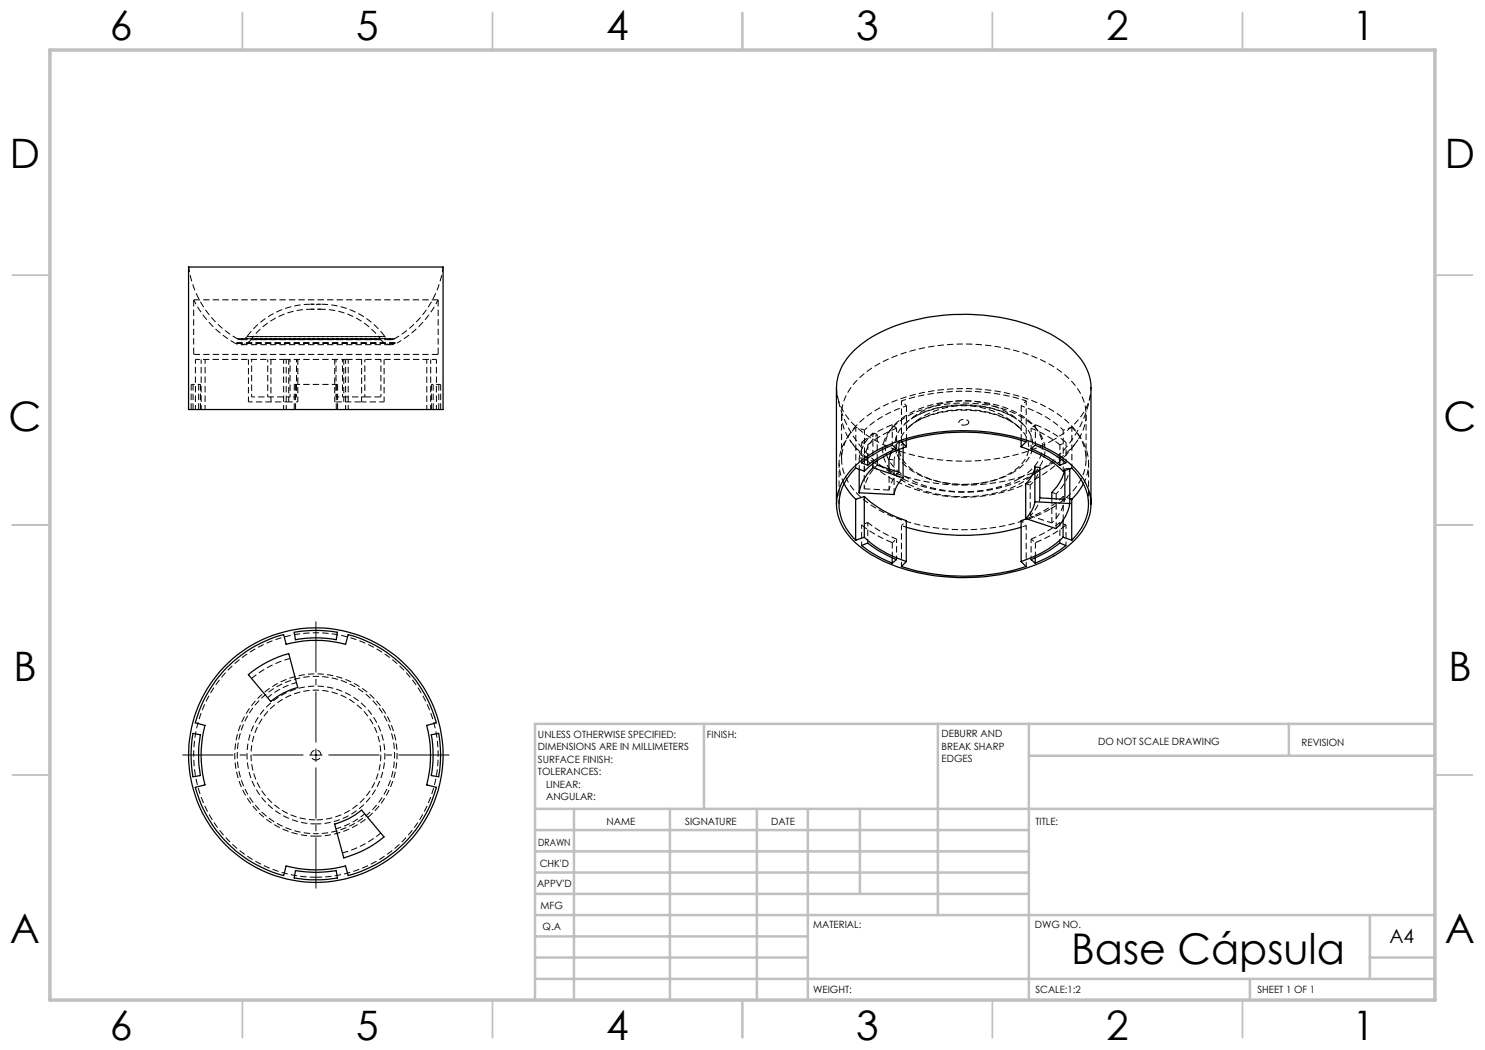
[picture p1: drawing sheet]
<svg xmlns="http://www.w3.org/2000/svg" width="297mm" height="210mm" viewBox="0 0 297 210" stroke-linecap="round" stroke-linejoin="round" font-family="sans-serif">
<g fill="none" stroke="#000" stroke-width=".2" stroke-dasharray="1.3 .6" stroke-dashoffset=".6" stroke-linecap="butt">
<path d="M47 68.6l1.2 .3M50.3 79.4h7.7M59.3 79.4h-1.3M63.2 67.7h15.7h-31.5h15.8M63.2 68.6h16.2h-32.4h16.2M64.2 61.8h-2M67.2 79.4h5.8M78.2 68.9l1.2-.3M167.4 78.9a23.4 23.4 0 0 0 18 18.6 29.1 29.1 0 0 0 21.4-2.7M169.9 87.9a27 27 0 0 0 23.7 11.5 29.1 29.1 0 0 0 13.7-3.7M174.6 86.6a9.1 9.1 0 0 0-2.8 5M178.8 91.9a6.1 6.1 0 0 1 1.8-3.3"/>
<path d="M179.3 85.6l-.8-.7M181.2 84.6a5.3 5.3 0 0 0-.2 8.5 18.4 18.4 0 0 0 13.2 3.7 19.4 19.4 0 0 0 8.3-2.3M202.7 84.6a19.8 19.8 0 0 0-19.9 0M207.1 84.9l-.9 .7M207.3 95.7a24.4 24.4 0 0 0 8.3-7.8M210.8 87.9a13.8 13.8 0 0 0 7.3-8.9l.1-1.5M211.2 98.8a9.1 9.1 0 0 0 2.8-5M178.5 108.5l.8-.7M206.2 107.8l.9 .7"/>
</g>
<path d="M67.5 76.9h-8.6M181.3 81.2v6.8M181.6 85.6a16.7 16.7 0 0 1 11.6-3.6 16.3 16.3 0 0 1 10.7 3.6M204.2 81.2v6.8M206.8 94.8a22.6 22.6 0 0 0 11.3-15.8M178.5 108.5v3M205.3 103.7a20.9 20.9 0 0 0 7.3-4.4M207.1 108.5v3M210.4 104.6v-4.9M50.3 135.7a20 20 0 0 1 7.7-4M63.2 167.2a16.2 16.2 0 0 0 14.2-24 16.2 16.2 0 0 0-28-.8 16.2 16.2 0 0 0 12.9 24.8h.9M76.2 166.6a20 20 0 0 1-7.7 4" fill="none" stroke="#000" stroke-width=".2" stroke-dasharray="1.3 .6" stroke-dashoffset=".1" stroke-linecap="butt"/>
<g fill="none" stroke="#000" stroke-width=".2" stroke-dasharray="1.3 .6" stroke-linecap="butt">
<path d="M87.6 60h-48.9M38.2 76.9v5M38.6 76.9v5M38.6 76.9h-.4M39.7 76.9v5M40.1 76.9v5M56.7 71.9h.5M58.9 76.9v5M59.1 76.9v5M62.1 61.8h.1M67.3 76.9v5M67.5 76.9v5"/>
<path d="M69.1 71.9h.5M76.2 79.4h-3.2M86.3 76.9v5M87.6 70.9h-48.9M87.8 76.9v5M88.1 76.9h-.3M167.3 77.5a11.1 11.1 0 0 0 4.7 8.5 32.4 32.4 0 0 0 18.6 6.2 38 38 0 0 0 20.2-4.3M86.6 81.9v-5M88.1 81.9v-5M168.3 82.9v8.9M172.8 97.8l5 .2M178.8 98.9v-7"/>
<path d="M181.7 85.5l-.1 .1M182 85.2l-.3 .3M193.5 84.9a.48 .48 0 0 0 .2-.6 .48 .48 0 0 0-.5-.4 .94 .94 0 0 0-1.4 .7 1.32 1.32 0 0 0 1.7 .3M203.9 95.7a8.1 8.1 0 0 0 4.6-6.2 7.3 7.3 0 0 0-4-6.3 24.2 24.2 0 0 0-23.5 0 7.5 7.5 0 0 0-4 6.3 7.9 7.9 0 0 0 4.6 6.2 24.6 24.6 0 0 0 22.3 0M203.9 85.6v-.1M204.6 84.8a17.2 17.2 0 0 0-23.6 0M204.6 84.8l-.2-.2M204.6 84.9v-.1M213 93.7l-.1 .4M213 94.1v-.4M217.2 91.8v-8.9M211.2 105.7v-6.9"/>
<path d="M63.2 175.5a24.4 24.4 0 0 0 21.5-36.1 24.4 24.4 0 0 0-41.9-1.9 24.4 24.4 0 0 0 18.1 37.8l2.3 .2"/>
</g>
<g fill="none" stroke="#000" stroke-width=".2" stroke-dasharray="1.3 .6" stroke-dashoffset=".4" stroke-linecap="butt">
<path d="M39.1 71.9h17.6M39.1 71.9v10M40.2 71.9v10M41 71.9v10M47.4 67.7l.8 .2M50.2 67.9a2.5 2.5 0 0 1-2 1M56.7 71.9v10M57.2 71.9v10M62.1 61.8a14.7 14.7 0 0 0-11.9 6.1M63.2 67.9h13h-26h13M69.1 71.9v10M69.1 71.9h-11.9"/>
<path d="M69.6 71.9h17.7M69.6 71.9v10M76.2 67.9a14.7 14.7 0 0 0-12-6.1M78.2 68.9a2.5 2.5 0 0 1-2-1M78.2 67.9l.7-.2M85.4 71.9v10M87.3 71.9v10M57.8 80.4h-8.1M86.1 81.9v-10M167.8 92.6v8.2M171.2 85.4v8.2M172.8 97.8v-6.2"/>
<path d="M172.9 86v8.2M174.6 92.7v-6.1M177.8 98v-4.2M180.3 80.2v8.1M202.5 94.5a6.9 6.9 0 0 0 4.1-5.8 5.8 5.8 0 0 0-2-3.8M205.2 80.2v8.1M212.6 86v8.2M214.4 85.4v8.2M180.3 105.1v8.2M205.2 105.1v8.2M206 103.2v-6.2M217.7 100.8v-8.2"/>
<path d="M63.2 152a1 1 0 0 0 .9-1.4 1 1 0 0 0-1.7-.2 1 1 0 0 0 .6 1.6h.2"/>
</g>
<g fill="none" stroke="#000" stroke-width=".2" stroke-dasharray="1.3 .6" stroke-dashoffset=".2" stroke-linecap="butt">
<path d="M37.7 53.4a19.5 19.5 0 0 0 9.7 14.3M78.9 67.7a19.5 19.5 0 0 0 9.7-14.3M49.7 80.4v-8.5M54.2 80.4v-8.5M57.8 80.4v-8.5M59.6 80.4v-8.5M66.9 80.4v-8.5M68.8 80.4v-8.5M72.3 80.4v-8.5M76.8 80.4v-8.5M168.8 96.7a9.1 9.1 0 0 1 1.8-10.7l.6-.6M173.6 89a22 22 0 0 1 5.7-3.4"/>
<path d="M179.8 88.3l-1.1 1.3-.5 1M206.2 85.6a22 22 0 0 1 5.8 3.4M212.6 99.3v4.7M214.4 85.4a9.3 9.3 0 0 1 2.3 11.3M179.3 107.8a22 22 0 0 1-5.7-3.3M212 104.5a22 22 0 0 1-5.8 3.3M59.3 136.5a15 15 0 0 0-5.8 3M63.2 164.8a13.8 13.8 0 0 0 12.1-20.4 13.8 13.8 0 0 0-23.8-.8 13.8 13.8 0 0 0 10.8 21.2h.9M67.2 165.8a15 15 0 0 0 5.8-3"/>
</g>
<g fill="none" stroke="#000" stroke-width=".2" stroke-dasharray="1.3 .6" stroke-dashoffset=".7" stroke-linecap="butt">
<path d="M40.1 76.9h-1.5M49.4 67.3a1.5 1.5 0 0 1-1.2 .6M50.3 79.4v-7.5M53.5 79.4v-7.5M58 79.4v-7.5M59.3 79.4v-7.5M63.2 67.3h13.8h-27.6h13.8M67.2 79.4v-7.5M68.5 79.4v-7.5M73 79.4v-7.5M76.2 79.4v-7.5M78.2 67.9a1.5 1.5 0 0 1-1.2-.6"/>
<path d="M87.8 76.9h-1.5M172.3 88.5l1.3 .5M172.8 91.6a8.6 8.6 0 0 1 2.6-4.7M172.8 97.8a8.6 8.6 0 0 1 2.6-4.8M181.3 81.2l-1-1M181.6 85.6a5 5 0 0 0 .2 7.8 17.9 17.9 0 0 0 13.7 3.3 17.5 17.5 0 0 0 6.4-2M204.2 96.6a8.5 8.5 0 0 0 4.8-6.2 7.3 7.3 0 0 0-3.8-6.5 24.8 24.8 0 0 0-18.5-2.6 14.6 14.6 0 0 0-9.3 5.7 6.2 6.2 0 0 0 1.8 8.2 21.9 21.9 0 0 0 15.2 4.1 22.7 22.7 0 0 0 9.8-2.7M205.2 80.2l-1 1M212 89l1.2-.5M213 99.8a8.6 8.6 0 0 1-2.6 4.8M214 99.7l-1.4-.4M173.6 104.5l-1.3 .5"/>
<path d="M180.3 105.1l1-1M204.2 104.1l1 1M213.2 105l-1.2-.5M63.2 166.7a15.7 15.7 0 0 0 13.8-23.3 15.7 15.7 0 0 0-27.1-.8 15.7 15.7 0 0 0 12.4 24.1h.9"/>
</g>
<path d="M59.6 80.4h-1.8M171.2 85.4l1.7 .6M212.6 86l1.8-.6" fill="none" stroke="#000" stroke-width=".2" stroke-dasharray="1.3 .6" stroke-dashoffset=".9" stroke-linecap="butt"/>
<g fill="none" stroke="#000" stroke-width=".2" stroke-dasharray="1.3 .6" stroke-dashoffset="-.1" stroke-linecap="butt">
<path d="M38.7 60v10.9M48.2 68.9h30M48.2 67.9h30M62.1 60.8a15.8 15.8 0 0 0-12.7 6.5M77 67.3a15.8 15.8 0 0 0-12.8-6.5M87.6 70.9v-10.9M72.3 80.4h-5.4M175.4 92.1v-5.2M178.5 84.9a23.4 23.4 0 0 0-6.2 3.6M210.1 92.9a13.2 13.2 0 0 0 7-8.8 9.9 9.9 0 0 0-3.7-8.7 29.2 29.2 0 0 0-16.5-6.4 36.9 36.9 0 0 0-21.8 4.2 12.7 12.7 0 0 0-6.7 8.8 10.1 10.1 0 0 0 4 8.7 30.4 30.4 0 0 0 18 6.3 36.6 36.6 0 0 0 19.7-4.1M213.2 88.5a23.4 23.4 0 0 0-6.1-3.6M172.3 105a23.4 23.4 0 0 0 6.2 3.5"/>
<path d="M207.1 108.5a23.4 23.4 0 0 0 6.1-3.5M210.1 101.8a13.2 13.2 0 0 0 7-8.7 9.9 9.9 0 0 0-3.7-8.8 29.2 29.2 0 0 0-16.5-6.4 36.9 36.9 0 0 0-21.8 4.2 12.7 12.7 0 0 0-6.7 8.8 10.1 10.1 0 0 0 4 8.8 30.4 30.4 0 0 0 18 6.2 36.6 36.6 0 0 0 19.7-4.1M63.2 164a13 13 0 0 0 11.4-19.2 13 13 0 0 0-22.4-.8 13 13 0 0 0 10.2 20h.8"/>
</g>
<path d="M38.7 60a20.5 20.5 0 0 0 8.3 8.6M79.4 68.6a20.5 20.5 0 0 0 8.2-8.6M76.8 80.4h-4.5M173.6 89v2.6M180.3 80.2a41.3 41.3 0 0 1 24.9 0M180.9 84.8a17.9 17.9 0 0 1 12.6-3.7 17 17 0 0 1 11.1 3.8M203.9 85.5l-.5-.4M212 89v2.6M206 103.2l4.4 1.4" fill="none" stroke="#000" stroke-width=".2" stroke-dasharray="1.3 .6" stroke-dashoffset=".3" stroke-linecap="butt"/>
<g fill="none" stroke="#000" stroke-width=".2" stroke-dasharray="1.3 .6" stroke-dashoffset=".5" stroke-linecap="butt">
<path d="M62.1 60.8l1.1 .1M63.2 60.9l1-.1M64.2 60.8h-2.1M64.2 61.8h-2.1M171.8 91.6h1M171.8 93.8v-2.2M172.3 88.5v4.1M175.4 86.9l-.8-.3M177.8 91.9h1M178.5 84.9v4.1M179.3 85.6v4.1M179.8 94.4a6.5 6.5 0 0 0-2 3.6"/>
<path d="M180.6 88.6l-.8-.3M180.6 89.6v-1M181.3 81.2a21.5 21.5 0 0 0-8.4 4.8M205.2 96.7l.8 .3M206 97a6.5 6.5 0 0 0 2-3.5M206.2 85.6v4.1M207.1 84.9v4.1M210.4 98.5l.8 .3M212.6 86a21.5 21.5 0 0 0-8.4-4.8M213.2 88.5v4.1M213.9 93.8l-.9-.1M172.3 105v4.1"/>
<path d="M173.6 104.5v4.1M179.3 107.8v4.1M181.3 105.4l-1-.3M205.2 105.1l-1 .3M206 103.2a6.5 6.5 0 0 0 2-3.6M206.2 107.8v4.1M212 104.5v4.1M213.2 105v4.1"/>
</g>
<g fill="none" stroke="#000" stroke-width=".25">
<path d="M37.7 53.4h50.9v28.5h-50.9zM168.8 96.8l1.2 1.9 1.1 1.2M170.3 93.9a26 26 0 0 1 13.7-6.9 40.1 40.1 0 0 1 26.1 3.1 15 15 0 0 1 7.7 8.1 9.9 9.9 0 0 1-3.5 10.4 28.3 28.3 0 0 1-15.6 6.5 38.9 38.9 0 0 1-23.7-3.8 13.8 13.8 0 0 1-7.5-8.9 9.6 9.6 0 0 1 2.8-8.5zM171.1 99.9v8.1M171.8 93.9v4.7M172.3 92.6a25.6 25.6 0 0 1 6.1-3.6l.9 .7a23.3 23.3 0 0 0-5.8 3.4zM172.9 99.3a21.4 21.4 0 0 0 8.4 4.8v8.2M172.9 99.3l-1.8 .6M172.9 99.3v8.1M173.5 91.6v1.5M174.6 93.5a8.9 8.9 0 0 0-2.8 5.1M174.6 93.5l6 2.1"/>
<path d="M174.6 92.7v.8M178.2 90.6a5.9 5.9 0 0 0-.4 3.2M179.8 89.9v4.6l-4.4-1.5v-.9M180.6 95.6a6.1 6.1 0 0 0-1.8 3.3l-7-.3M180.6 89.6v6M181.3 89.4l-1-1a41 41 0 0 1 24.9 0l-1 1M181.3 89.4a22 22 0 0 0-8.4 4.8l-1.8-.6a9.4 9.4 0 0 0-2.3 11.3l1.2 1.9 1.1 1.2M181.3 88v1.4M204.2 89.4a21.3 21.3 0 0 1 8.4 4.8l1.7-.6a9.5 9.5 0 0 1 2.9 10l-.9 1.9-2 2.5M204.2 88v1.4M206.2 89.7l.8-.7a23.9 23.9 0 0 1 6.2 3.6l-1.3 .5a21.7 21.7 0 0 0-5.7-3.4zM207 93.4a6.1 6.1 0 0 1-1.9 3.4v6.9"/>
<path d="M207 93.4l1 .1v6.1l5 .3v-5.8M207 93.4v7M211.9 91.6v1.5M212.9 94.1a9.3 9.3 0 0 1-2.5 4.4v1.2M213.9 93.8l.1 6.9M214 99.7l.3 .2M214.3 99.9v8.1M216.7 96.8l-1.3 1.9-1.1 1.2M167.3 100.8v-23.2a11.1 11.1 0 0 1 4.8-8.6 32.3 32.3 0 0 1 17.6-6 38.2 38.2 0 0 1 21.3 4.3 14.1 14.1 0 0 1 7 8.3l.2 1.4v23.8M172.3 109.1l1.2-.5a23.3 23.3 0 0 0 5.8 3.3l-.9 .7a25.6 25.6 0 0 1-6.1-3.5zM172.9 107.4a22 22 0 0 0 8.4 4.9M172.9 107.4l-1.8 .6"/>
<path d="M178.4 111.5v1.1M181.3 112.3l-1 1a41 41 0 0 0 24.9 0l-1-1M181.3 105.5a42.3 42.3 0 0 0 22.9 0M205.3 103.7l-1.1 .4v8.2M206.2 111.9a21.7 21.7 0 0 0 5.7-3.3l1.3 .5a23.9 23.9 0 0 1-6.2 3.5zM207 100.4a6.1 6.1 0 0 1-1.9 3.3M207 100.4l7 .3M207 111.5v1.1M212.6 107.4a21.3 21.3 0 0 1-8.4 4.9M212.6 107.4l1.7 .6M212.6 104v3.4M214 100.7a8.7 8.7 0 0 1-2.8 5l-6.1-2"/>
<path d="M45.5 133.4a24.6 24.6 0 0 1 11.2-6.5l.5 2a23.2 23.2 0 0 1 11.9 0l.5-2a24.9 24.9 0 0 1 17.7 17.7l-2 .5a23.2 23.2 0 0 1 0 11.9l2 .5a24.9 24.9 0 0 1-17.7 17.6l-.5-1.9a23.2 23.2 0 0 1-11.9 0l-.5 1.9a24.9 24.9 0 0 1-17.6-17.6l1.9-.5a23.2 23.2 0 0 1 0-11.9l-1.9-.5a25.4 25.4 0 0 1 6.4-11.2zM49.7 134.9a21.1 21.1 0 0 1 8-4.2l1.8 6.8a13.8 13.8 0 0 0-5.3 2.8zM58.8 126.5a24.3 24.3 0 0 1 8.7 0l-.3 1.4a21.6 21.6 0 0 0-8.1 0zM38.6 146.7l1.5 .3a23.7 23.7 0 0 0 0 8.1l-1.5 .3a24.5 24.5 0 0 1 0-8.7zM86.3 147l1.4-.3a24.5 24.5 0 0 1 0 8.7l-1.4-.3a23.7 23.7 0 0 0 0-8.1zM59.1 174.1a23.7 23.7 0 0 0 8.1 0l.3 1.5a26.6 26.6 0 0 1-8.7 0zM66.9 164.8a13.8 13.8 0 0 0 5.4-2.8l4.5 5.4a21.3 21.3 0 0 1-8 4.2z"/>
<circle cx="63.2" cy="151" r="25.5"/>
</g>
<path d="M179.8 89.9v-1.6M201.9 94.7a6.4 6.4 0 0 0 3.8-5.7 5.6 5.6 0 0 0-1.8-3.4" fill="none" stroke="#000" stroke-width=".2" stroke-dasharray="1.3 .6" stroke-dashoffset=".8" stroke-linecap="butt"/>
<path d="M202.6 83.4a21.5 21.5 0 0 0-19.8 0M203.9 85.5a16.2 16.2 0 0 0-22.2 0" fill="none" stroke="#000" stroke-width=".2" stroke-dasharray="1.3 .6" stroke-dashoffset="-.2" stroke-linecap="butt"/>
<path d="M60.7 151h-24.2M63.2 148.5v-24.2M63.2 153.5v24.2M65.7 151h24.2" fill="none" stroke="#000" stroke-width=".2" stroke-dasharray="15.2 1.3 1.3 1.3" stroke-dashoffset="5" stroke-linecap="butt"/>
<path d="M61.9 151h2.5M63.2 149.8v2.5" fill="none" stroke="#000" stroke-width=".2"/>
<g fill="none" stroke="#c0c0c0" stroke-width=".35">
<path d="M48.5 2.5v7.5M98.5 2.5v7.5M148.5 2.5v7.5M198.5 2.5v7.5M248.5 2.5v7.5M2.5 55h7.5M287 55h7.5M2.5 105h7.5M287 105h7.5M2.5 155h7.5M287 155h7.5M48.5 200v7.5"/>
<path d="M98.5 200v7.5M148.5 200v7.5M198.5 200v7.5M248.5 200v7.5"/>
</g>
<g fill="none" stroke="#c0c0c0" stroke-width=".5">
<path d="M140.8 144.8v17M187.6 144.8v38.2M205.8 144.8v55.2M205.8 151.2h81.2M257.8 144.8v6.4M287 144.8h-180v55.2M107 161.8h180M107 178.8h98.8M107 174.5h98.8M107 170.3h98.8M107 166h98.8M114.8 161.8v38.2"/>
<path d="M134 161.8v38.2M151.4 161.8v38.2M161.6 161.8v38.2M172 161.8v17M107 195.8h180M107 191.5h54.6M107 187.3h54.6M107 183h180M250 195.8v4.2M274 191.5h13M274 183v12.8"/>
</g>
<path d="M10 10h277v190h-277z" fill="none" stroke="#c0c0c0" stroke-width=".7"/>
<text font-size="8.5" x="214.2" y="192.7">Base Cápsula</text>
<g font-size="8.1">
<text x="22" y="8">6</text>
<text x="71.2" y="8">5</text>
<text x="121.2" y="8">4</text>
<text x="171.2" y="8">3</text>
<text x="221.2" y="8">2</text>
<text x="270.5" y="8">1</text>
<text x="2" y="33.6">D</text>
<text x="289" y="33.6">D</text>
<text x="1.7" y="86.1">C</text>
<text x="288.7" y="86.1">C</text>
<text x="2.7" y="136.1">B</text>
<text x="289.7" y="136.1">B</text>
<text x="2" y="188.6">A</text>
<text x="289" y="188.6">A</text>
<text x="22" y="208">6</text>
<text x="71.2" y="208">5</text>
<text x="121.2" y="208">4</text>
<text x="171.2" y="208">3</text>
<text x="221.2" y="208">2</text>
<text x="270.5" y="208">1</text>
</g>
<text font-size="3.9" x="277.9" y="188.5">A4</text>
<g font-size="2">
<text x="107.6" y="147.6">UNLESS OTHERWISE SPECIFIED:</text>
<text x="141.4" y="147.6">FINISH:</text>
<text x="188.3" y="147.5">DEBURR AND</text>
<text x="188.3" y="150">BREAK SHARP</text>
<text x="219.6" y="149">DO NOT SCALE DRAWING</text>
<text x="260.3" y="149.2">REVISION</text>
<text x="107.6" y="150.1">DIMENSIONS ARE IN MILLIMETERS</text>
<text x="107.6" y="152.6">SURFACE FINISH:</text>
<text x="107.6" y="155.1">TOLERANCES:</text>
<text x="188.3" y="152.5">EDGES</text>
<text x="109.2" y="157.6">LINEAR:</text>
<text x="109.2" y="160.1">ANGULAR:</text>
<text x="121.3" y="165">NAME</text>
<text x="137" y="164.9">SIGNATURE</text>
<text x="154.2" y="164.9">DATE</text>
<text x="207.1" y="164.9">TITLE:</text>
<text x="107.6" y="169.1">DRAWN</text>
<text x="107.9" y="173.3">CHK'D</text>
<text x="107.4" y="177.4">APPV'D</text>
<text x="108.1" y="181.8">MFG</text>
<text x="108.5" y="186">Q.A</text>
<text x="162.6" y="185.5">MATERIAL:</text>
<text x="207" y="185.5">DWG NO.</text>
<text x="162.6" y="198.5">WEIGHT:</text>
<text x="207.1" y="198.6">SCALE:1:2</text>
<text x="251.5" y="198.6">SHEET 1 OF 1</text>
</g>
</svg>
